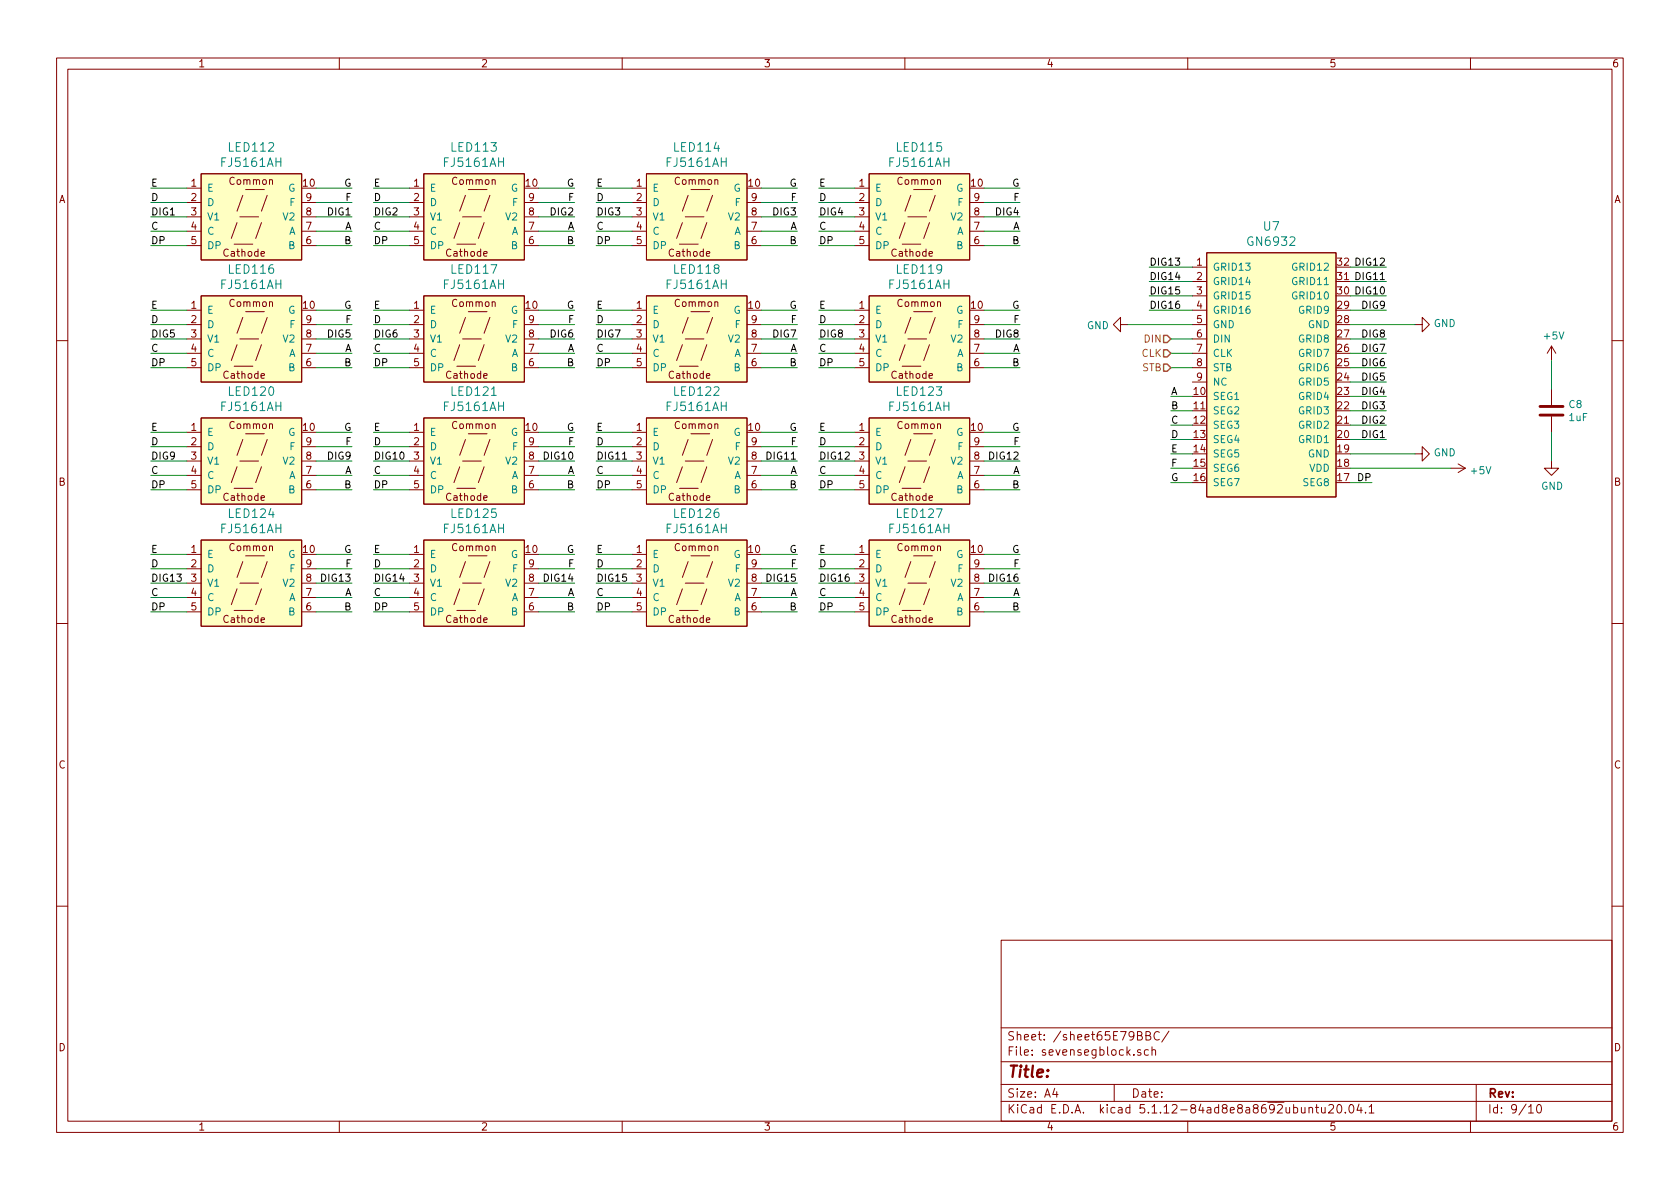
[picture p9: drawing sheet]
<svg xmlns="http://www.w3.org/2000/svg" width="297mm" height="210mm" viewBox="0 0 297 210" stroke-linecap="round" stroke-linejoin="round" font-family="sans-serif">
<g fill="none" stroke="#840000" stroke-width=".18">
<path d="M10 10.3h277v189.9h-277zM12 12.2h273v186.1h-273zM60 10.3v1.9M110 10.3v1.9M160 10.3v1.9M210 10.3v1.9M260 10.3v1.9M33 38.3h2.6M33 33.3h2.6M33 35.8h2.6M35.6 30.7h17.7v15.3h-17.7zM41.9 39.4l-1 2.8"/>
<path d="M42.4 38.3h3.3M42.9 34.5l-1 2.8M43.4 33.5h3.3M46.2 39.4l-1 2.8M47.2 34.5l-1 2.8M53.3 38.3h2.6M53.3 35.8h2.6M72.4 38.3h2.5M72.4 33.3h2.5M72.4 35.8h2.5M74.9 30.7h17.8v15.3h-17.8zM81.3 39.4l-1 2.8"/>
<path d="M81.8 38.3h3.3M82.3 34.5l-1 2.8M82.8 33.5h3.3M85.6 39.4l-1 2.8M86.6 34.5l-1 2.8M92.7 38.3h2.5M92.7 35.8h2.5M111.8 38.3h2.5M111.8 33.3h2.5M111.8 35.8h2.5M114.3 30.7h17.8v15.3h-17.8zM120.6 39.4l-1 2.8"/>
<path d="M121.2 38.3h3.3M121.7 34.5l-1.1 2.8M122.2 33.5h3.3M125 39.4l-1 2.8M126 34.5l-1 2.8M132.1 38.3h2.5M132.1 35.8h2.5M151.1 38.3h2.6M151.1 33.3h2.6M151.1 35.8h2.6M153.7 30.7h17.7v15.3h-17.7zM160 39.4l-1 2.8"/>
<path d="M160.5 38.3h3.3M161 34.5l-1 2.8M161.5 33.5h3.3M164.3 39.4l-1 2.8M165.4 34.5l-1.1 2.8M171.4 38.3h2.6M171.4 35.8h2.6M33 40.9h2.6M33 43.4h2.6M33 54.9h2.6M33 57.4h2.6M33 59.9h2.6"/>
<path d="M35.6 52.3h17.7v15.3h-17.7zM41.4 43.2h3.3M42.4 59.9h3.3M42.9 56.1l-1 2.8M43.4 55.1h3.3M47.2 56.1l-1 2.8M53.3 40.9h2.6M53.3 43.4h2.6M53.3 57.4h2.6M53.3 59.9h2.6M72.4 40.9h2.5M72.4 43.4h2.5"/>
<path d="M72.4 54.9h2.5M72.4 57.4h2.5M72.4 59.9h2.5M74.9 52.3h17.8v15.3h-17.8zM80.8 43.2h3.3M81.8 59.9h3.3M82.3 56.1l-1 2.8M82.8 55.1h3.3M86.6 56.1l-1 2.8M92.7 40.9h2.5M92.7 43.4h2.5M92.7 57.4h2.5"/>
<path d="M92.7 59.9h2.5M111.8 40.9h2.5M111.8 43.4h2.5M111.8 54.9h2.5M111.8 57.4h2.5M111.8 59.9h2.5M114.3 52.3h17.8v15.3h-17.8zM120.1 43.2h3.3M121.2 59.9h3.3M121.7 56.1l-1.1 2.8M122.2 55.1h3.3M126 56.1l-1 2.8"/>
<path d="M132.1 40.9h2.5M132.1 43.4h2.5M132.1 57.4h2.5M132.1 59.9h2.5M151.1 40.9h2.6M151.1 43.4h2.6M151.1 54.9h2.6M151.1 57.4h2.6M151.1 59.9h2.6M153.7 52.3h17.7v15.3h-17.7zM159.5 43.2h3.3M160.5 59.9h3.3"/>
<path d="M161 56.1l-1 2.8M161.5 55.1h3.3M165.4 56.1l-1.1 2.8M171.4 40.9h2.6M171.4 43.4h2.6M171.4 57.4h2.6M171.4 59.9h2.6M198.1 57.4v-1.3l-1.3 1.3 1.3 1.3v-1.3h1.3M210.8 47.2h2.6M210.8 49.8h2.6M210.8 52.3h2.6M210.8 54.9h2.6"/>
<path d="M210.8 57.4h2.6M210.8 59.9h2.6M213.4 44.7h22.8v43.2h-22.8zM250.2 57.4h1.3v-1.3l1.2 1.3-1.2 1.3v-1.3M10 60.2h2M33 62.5h2.6M33 65h2.6M33 76.4h2.6M33 79h2.6M35.6 73.9h17.7v15.2h-17.7zM41.4 64.8h3.3M41.9 61l-1 2.7"/>
<path d="M42.9 77.7l-1 2.8M43.4 76.7h3.3M46.2 61l-1 2.7M47.2 77.7l-1 2.8M53.3 62.5h2.6M53.3 65h2.6M53.3 79h2.6M72.4 62.5h2.5M72.4 65h2.5M72.4 76.4h2.5M72.4 79h2.5M74.9 73.9h17.8v15.2h-17.8z"/>
<path d="M80.8 64.8h3.3M81.3 61l-1 2.7M82.3 77.7l-1 2.8M82.8 76.7h3.3M85.6 61l-1 2.7M86.6 77.7l-1 2.8M92.7 62.5h2.5M92.7 65h2.5M92.7 79h2.5M111.8 62.5h2.5M111.8 65h2.5M111.8 76.4h2.5"/>
<path d="M111.8 79h2.5M114.3 73.9h17.8v15.2h-17.8zM120.1 64.8h3.3M120.6 61l-1 2.7M121.7 77.7l-1.1 2.8M122.2 76.7h3.3M125 61l-1 2.7M126 77.7l-1 2.8M132.1 62.5h2.5M132.1 65h2.5M132.1 79h2.5M151.1 62.5h2.6"/>
<path d="M151.1 65h2.6M151.1 76.4h2.6M151.1 79h2.6M153.7 73.9h17.7v15.2h-17.7zM159.5 64.8h3.3M160 61l-1 2.7M161 77.7l-1 2.8M161.5 76.7h3.3M164.3 61l-1 2.7M165.4 77.7l-1.1 2.8M171.4 62.5h2.6M171.4 65h2.6"/>
<path d="M171.4 79h2.6M210.8 62.5h2.6M210.8 65h2.6M210.8 67.6h2.6M274.3 61.2v2.5M274.3 68.8v2.8M274.3 73.7v2.7M274.3 61.2l-.7 1.3M274.3 61.2l.8 1.3M285 60.2h2M33 98h2.6M33 81.5h2.6"/>
<path d="M33 84.1h2.6M33 86.6h2.6M35.6 95.5h17.7v15.2h-17.7zM41.4 86.4h3.3M41.9 82.5l-1 2.8M42.4 81.5h3.3M42.9 99.3l-1 2.8M43.4 98.3h3.3M46.2 82.5l-1 2.8M47.2 99.3l-1 2.8M53.3 81.5h2.6M53.3 84.1h2.6"/>
<path d="M53.3 86.6h2.6M72.4 98h2.5M72.4 81.5h2.5M72.4 84.1h2.5M72.4 86.6h2.5M74.9 95.5h17.8v15.2h-17.8zM80.8 86.4h3.3M81.3 82.5l-1 2.8M81.8 81.5h3.3M82.3 99.3l-1 2.8M82.8 98.3h3.3M85.6 82.5l-1 2.8"/>
<path d="M86.6 99.3l-1 2.8M92.7 81.5h2.5M92.7 84.1h2.5M92.7 86.6h2.5M111.8 98h2.5M111.8 81.5h2.5M111.8 84.1h2.5M111.8 86.6h2.5M114.3 95.5h17.8v15.2h-17.8zM120.1 86.4h3.3M120.6 82.5l-1 2.8M121.2 81.5h3.3"/>
<path d="M121.7 99.3l-1.1 2.8M122.2 98.3h3.3M125 82.5l-1 2.8M126 99.3l-1 2.8M132.1 81.5h2.5M132.1 84.1h2.5M132.1 86.6h2.5M151.1 98h2.6M151.1 81.5h2.6M151.1 84.1h2.6M151.1 86.6h2.6M153.7 95.5h17.7v15.2h-17.7z"/>
<path d="M159.5 86.4h3.3M160 82.5l-1 2.8M160.5 81.5h3.3M161 99.3l-1 2.8M161.5 98.3h3.3M164.3 82.5l-1 2.8M165.4 99.3l-1.1 2.8M171.4 81.5h2.6M171.4 84.1h2.6M171.4 86.6h2.6M250.2 80.3h1.3v-1.3l1.2 1.3-1.2 1.2v-1.2M256.5 82.8h2.6"/>
<path d="M257.8 82l1.3 .8M259.1 82.8l-1.3 .8M274.3 81.5v1.3h1.3l-1.3 1.3-1.3-1.3h1.3M10 110.3h2M33 103.1h2.6M33 100.6h2.6M33 105.7h2.6M33 108.2h2.6M41.4 107.9h3.3M41.9 104.1l-1 2.8M42.4 103.1h3.3M46.2 104.1l-1 2.8"/>
<path d="M53.3 103.1h2.6M53.3 100.6h2.6M53.3 105.7h2.6M53.3 108.2h2.6M72.4 103.1h2.5M72.4 100.6h2.5M72.4 105.7h2.5M72.4 108.2h2.5M80.8 107.9h3.3M81.3 104.1l-1 2.8M81.8 103.1h3.3M85.6 104.1l-1 2.8"/>
<path d="M92.7 103.1h2.5M92.7 100.6h2.5M92.7 105.7h2.5M92.7 108.2h2.5M111.8 103.1h2.5M111.8 100.6h2.5M111.8 105.7h2.5M111.8 108.2h2.5M120.1 107.9h3.3M120.6 104.1l-1 2.8M121.2 103.1h3.3M125 104.1l-1 2.8"/>
<path d="M132.1 103.1h2.5M132.1 100.6h2.5M132.1 105.7h2.5M132.1 108.2h2.5M151.1 103.1h2.6M151.1 100.6h2.6M151.1 105.7h2.6M151.1 108.2h2.6M159.5 107.9h3.3M160 104.1l-1 2.8M160.5 103.1h3.3M164.3 104.1l-1 2.8"/>
<path d="M171.4 103.1h2.6M171.4 100.6h2.6M171.4 105.7h2.6M171.4 108.2h2.6M285 110.3h2M10 160.2h2M177 166.3h108v32h-108zM285 160.2h2M60 198.3v1.9M110 198.3v1.9M160 198.3v1.9M177 194.8h108"/>
<path d="M177 191.8h108M177 187.8h108M177 181.8h108M186.5 192.5l-.4 1h1M186.8 193v1M197 191.8v3M201.1 183.1h.5l.2-.1 .1-.3-.3-.3h-.5v1.5h.6l.3-.3a.41 .41 0 0 0-.4-.5M201.7 185.7l-.4-.1-.2 .2 .1 .2 .5 .2v.3h-.6M202.6 183.1h.5l.2-.1 .1-.3-.3-.3h-.5v1.5h.6l.3-.3a.41 .41 0 0 0-.4-.5M203 185.7l-.4-.1-.3 .3 .2 .6h.5M203.7 185.7l.2-.1 .4 .1v.9M203.7 185.1v1.5"/>
<path d="M205 182.6a.7 .7 0 0 0-.9 .2 .7 .7 0 0 0 .1 .9 .55 .55 0 0 0 .8 .1M206.7 182.3l-1.3 2M210 198.3v1.9M231.4 196l.2-.2 .4 .1 .1 .9M231.4 195.8v1M232.6 195.8h.5M232.8 195.3v1.3l.3 .2M233.7 195.8v.8a.37 .37 0 0 0 .6 .1M234.3 195.8v1M234.9 195.5l.3-.2h.3l.2 .2 .1 .3-.1 .2-.8 .8h.9M236.5 195.5l.2-.2a.8 .8 0 0 1 .6 .8 .8 .8 0 0 1-.6 .7l-.2-.1-.1-.4zM237.9 196.7v.1"/>
<path d="M238.7 195.5l.2-.2a.8 .8 0 0 1 .5 .8 .8 .8 0 0 1-.5 .7l-.2-.1-.2-.4zM240.3 195.2l-.4 1.1h1M240.6 195.8v1M241.4 196.7v.1M242.1 195.8l.4-.5v1.5M242.1 196.8h.8M260 198.3v1.9M261 191.8v6.5M270.3 195.8l.4-.5v1.5M270.3 196.8h.8M271.8 195.5l.4-.2a.94 .94 0 0 1 0 1.5 .79 .79 0 0 1-.4-1.3z"/>
</g>
<g fill="#ffffc2" stroke="#ffffc2" stroke-width=".18">
<path d="M35.6 30.7h17.7v15.3h-17.7z"/>
<path d="M213.4 44.7h22.8v43.2h-22.8z"/>
<path d="M153.7 95.5h17.7v15.2h-17.7z"/>
<path d="M114.3 95.5h17.8v15.2h-17.8z"/>
<path d="M74.9 95.5h17.8v15.2h-17.8z"/>
<path d="M35.6 95.5h17.7v15.2h-17.7z"/>
<path d="M35.6 52.3h17.7v15.3h-17.7z"/>
<path d="M114.3 30.7h17.8v15.3h-17.8z"/>
<path d="M153.7 30.7h17.7v15.3h-17.7z"/>
<path d="M74.9 30.7h17.8v15.3h-17.8z"/>
<path d="M74.9 52.3h17.8v15.3h-17.8z"/>
<path d="M114.3 52.3h17.8v15.3h-17.8z"/>
<path d="M153.7 73.9h17.7v15.2h-17.7z"/>
<path d="M153.7 52.3h17.7v15.3h-17.7z"/>
<path d="M35.6 73.9h17.7v15.2h-17.7z"/>
<path d="M74.9 73.9h17.8v15.2h-17.8z"/>
<path d="M114.3 73.9h17.8v15.2h-17.8z"/>
</g>
<path d="M272.3 73.4h4.1M272.3 71.9h4.1" fill="none" stroke="#840000" stroke-width=".51"/>
<g fill="none" stroke="#008400" stroke-width=".18">
<path d="M26.7 38.3h6.3M26.7 33.3h6.3M26.7 35.8h6.3M55.9 38.3h6.3M55.9 33.3h6.3M55.9 35.8h6.3M66 38.3h6.4M66 33.3h6.4M66 35.8h6.4M95.2 38.3h6.4M95.2 33.3h6.4M95.2 35.8h6.4"/>
<path d="M105.4 38.3h6.4M105.4 33.3h6.4M105.4 35.8h6.4M134.6 38.3h6.4M134.6 33.3h6.4M134.6 35.8h6.4M144.8 38.3h6.3M144.8 33.3h6.3M144.8 35.8h6.3M174 38.3h6.3M174 33.3h6.3M174 35.8h6.3"/>
<path d="M26.7 59.9h6.3M26.7 54.9h6.3M26.7 57.4h6.3M26.7 43.4h6.3M26.7 40.9h6.3M55.9 59.9h6.3M55.9 54.9h6.3M55.9 57.4h6.3M55.9 43.4h6.3M55.9 40.9h6.3M66 59.9h6.4M66 54.9h6.4"/>
<path d="M66 57.4h6.4M66 43.4h6.4M66 40.9h6.4M95.2 59.9h6.4M95.2 54.9h6.4M95.2 57.4h6.4M95.2 43.4h6.4M95.2 40.9h6.4M105.4 59.9h6.4M105.4 54.9h6.4M105.4 57.4h6.4M105.4 43.4h6.4"/>
<path d="M105.4 40.9h6.4M134.6 59.9h6.4M134.6 54.9h6.4M134.6 57.4h6.4M134.6 43.4h6.4M134.6 40.9h6.4M144.8 59.9h6.3M144.8 54.9h6.3M144.8 57.4h6.3M144.8 43.4h6.3M144.8 40.9h6.3M174 59.9h6.3"/>
<path d="M174 54.9h6.3M174 57.4h6.3M174 43.4h6.3M174 40.9h6.3M199.4 57.4h11.4M203.2 54.9h7.6M203.2 52.3h7.6M203.2 49.8h7.6M203.2 47.2h7.6M207 59.9h3.8M238.8 59.9h6.3M238.8 54.9h6.3"/>
<path d="M238.8 57.4h11.4M238.8 52.3h6.3M238.8 49.8h6.3M238.8 47.2h6.3M26.7 79h6.3M26.7 65h6.3M26.7 62.5h6.3M26.7 76.4h6.3M55.9 79h6.3M55.9 65h6.3M55.9 62.5h6.3M55.9 76.4h6.3"/>
<path d="M66 79h6.4M66 65h6.4M66 62.5h6.4M66 76.4h6.4M95.2 79h6.4M95.2 65h6.4M95.2 62.5h6.4M95.2 76.4h6.4M105.4 79h6.4M105.4 65h6.4M105.4 62.5h6.4M105.4 76.4h6.4"/>
<path d="M134.6 79h6.4M134.6 65h6.4M134.6 62.5h6.4M134.6 76.4h6.4M144.8 79h6.3M144.8 65h6.3M144.8 62.5h6.3M144.8 76.4h6.3M174 79h6.3M174 65h6.3M174 62.5h6.3M174 76.4h6.3"/>
<path d="M207 65h3.8M207 62.5h3.8M207 77.7h3.8M207 70.1h3.8M207 72.6h3.8M207 75.2h3.8M238.8 65h6.3M238.8 62.5h6.3M238.8 77.7h6.3M238.8 70.1h6.3M238.8 72.6h6.3M238.8 75.2h6.3"/>
<path d="M238.8 67.6h6.3M274.3 63.7v5.1M274.3 76.4v5.1M26.7 86.6h6.3M26.7 84.1h6.3M26.7 98h6.3M26.7 81.5h6.3M55.9 86.6h6.3M55.9 84.1h6.3M55.9 98h6.3M55.9 81.5h6.3M66 86.6h6.4"/>
<path d="M66 84.1h6.4M66 98h6.4M66 81.5h6.4M95.2 86.6h6.4M95.2 84.1h6.4M95.2 98h6.4M95.2 81.5h6.4M105.4 86.6h6.4M105.4 84.1h6.4M105.4 98h6.4M105.4 81.5h6.4M134.6 86.6h6.4"/>
<path d="M134.6 84.1h6.4M134.6 98h6.4M134.6 81.5h6.4M144.8 86.6h6.3M144.8 84.1h6.3M144.8 98h6.3M144.8 81.5h6.3M174 86.6h6.3M174 84.1h6.3M174 98h6.3M174 81.5h6.3M207 82.8h3.8"/>
<path d="M207 85.3h3.8M207 80.3h3.8M238.8 82.8h17.7M238.8 85.3h3.8M238.8 80.3h11.4M26.7 103.1h6.3M26.7 100.6h6.3M26.7 108.2h6.3M26.7 105.7h6.3M55.9 103.1h6.3M55.9 100.6h6.3M55.9 108.2h6.3"/>
<path d="M55.9 105.7h6.3M66 103.1h6.4M66 100.6h6.4M66 108.2h6.4M66 105.7h6.4M95.2 103.1h6.4M95.2 100.6h6.4M95.2 108.2h6.4M95.2 105.7h6.4M105.4 103.1h6.4M105.4 100.6h6.4M105.4 108.2h6.4"/>
<path d="M105.4 105.7h6.4M134.6 103.1h6.4M134.6 100.6h6.4M134.6 108.2h6.4M134.6 105.7h6.4M144.8 103.1h6.3M144.8 100.6h6.3M144.8 108.2h6.3M144.8 105.7h6.3M174 103.1h6.3M174 100.6h6.3M174 108.2h6.3"/>
<path d="M174 105.7h6.3"/>
</g>
<path d="M205.7 59.3h.7l.6 .6-.6 .7h-.7zM205.7 61.8h.7l.6 .7-.6 .6h-.7zM205.7 64.4h.7l.6 .6-.6 .7h-.7z" fill="none" stroke="#848400" stroke-width=".25"/>
<path d="M110.1 81.2h.7" fill="none" stroke="#000" stroke-width=".18"/>
<text font-size="2.8" fill="#840000" x="178" y="190.5">Title:</text>
<g font-size="2.1" fill="#008484">
<text x="39.3" y="29.5">FJ5161AH</text>
<text x="40.6" y="26.8">LED112</text>
<text x="78.7" y="29.5">FJ5161AH</text>
<text x="79.9" y="26.8">LED113</text>
<text x="118.1" y="29.5">FJ5161AH</text>
<text x="119.3" y="26.8">LED114</text>
<text x="157.4" y="29.5">FJ5161AH</text>
<text x="158.7" y="26.8">LED115</text>
<text x="223.4" y="40.8">U7</text>
<text x="220.9" y="43.5">GN6932</text>
<text x="39.3" y="51.1">FJ5161AH</text>
<text x="40.6" y="48.4">LED116</text>
<text x="78.7" y="51.1">FJ5161AH</text>
<text x="79.9" y="48.4">LED117</text>
<text x="118.1" y="51.1">FJ5161AH</text>
<text x="119.3" y="48.4">LED118</text>
<text x="157.4" y="51.1">FJ5161AH</text>
<text x="158.7" y="48.4">LED119</text>
<text x="40.6" y="70">LED120</text>
<text x="79.9" y="70">LED121</text>
<text x="119.3" y="70">LED122</text>
<text x="158.7" y="70">LED123</text>
<text x="39.3" y="72.7">FJ5161AH</text>
<text x="78.7" y="72.7">FJ5161AH</text>
<text x="118.1" y="72.7">FJ5161AH</text>
<text x="157.4" y="72.7">FJ5161AH</text>
<text x="39.3" y="94.3">FJ5161AH</text>
<text x="40.6" y="91.6">LED124</text>
<text x="78.7" y="94.3">FJ5161AH</text>
<text x="79.9" y="91.6">LED125</text>
<text x="118.1" y="94.3">FJ5161AH</text>
<text x="119.3" y="91.6">LED126</text>
<text x="157.4" y="94.3">FJ5161AH</text>
<text x="158.7" y="91.6">LED127</text>
</g>
<g font-size="2.1" fill="#840000">
<text x="178" y="184">Sheet: /sheet65E79BBC/</text>
<text x="178" y="186.7">File: sevensegblock.sch</text>
<text x="178" y="196.9">KiCad E.D.A. kicad 5.1.12-84ad8e8a8692ubuntu20.04.1</text>
<text x="178" y="194.1">Size: A4</text>
<text x="200" y="194.1">Date:</text>
<text x="263" y="194.1">Rev:</text>
<text x="263" y="196.9">Id: 9/10</text>
</g>
<g font-size="1.8" fill="#840000">
<text x="35" y="11.9">1</text>
<text x="85" y="11.9">2</text>
<text x="135" y="11.9">3</text>
<text x="185" y="11.9">4</text>
<text x="235" y="11.9">5</text>
<text x="285" y="11.9">6</text>
<text x="10.4" y="35.9">A</text>
<text x="33.8" y="33">1</text>
<text x="33.8" y="35.6">2</text>
<text x="40.6" y="32.7">Common</text>
<text x="53.6" y="33">10</text>
<text x="54.1" y="35.6">9</text>
<text x="73.2" y="33">1</text>
<text x="73.2" y="35.6">2</text>
<text x="80" y="32.7">Common</text>
<text x="93" y="33">10</text>
<text x="93.5" y="35.6">9</text>
<text x="112.5" y="33">1</text>
<text x="112.5" y="35.6">2</text>
<text x="119.4" y="32.7">Common</text>
<text x="132.4" y="33">10</text>
<text x="132.9" y="35.6">9</text>
<text x="151.9" y="33">1</text>
<text x="151.9" y="35.6">2</text>
<text x="158.7" y="32.7">Common</text>
<text x="171.8" y="33">10</text>
<text x="172.2" y="35.6">9</text>
<text x="285.4" y="35.9">A</text>
<text x="33.8" y="38.1">3</text>
<text x="33.8" y="40.6">4</text>
<text x="54.1" y="40.6">7</text>
<text x="54.1" y="38.1">8</text>
<text x="73.2" y="38.1">3</text>
<text x="73.2" y="40.6">4</text>
<text x="93.5" y="40.6">7</text>
<text x="93.5" y="38.1">8</text>
<text x="112.5" y="38.1">3</text>
<text x="112.5" y="40.6">4</text>
<text x="132.9" y="40.6">7</text>
<text x="132.9" y="38.1">8</text>
<text x="151.9" y="38.1">3</text>
<text x="151.9" y="40.6">4</text>
<text x="172.2" y="40.6">7</text>
<text x="172.2" y="38.1">8</text>
<text x="33.8" y="43.2">5</text>
<text x="39.6" y="45.4">Cathode</text>
<text x="54.1" y="43.2">6</text>
<text x="73.2" y="43.2">5</text>
<text x="79" y="45.4">Cathode</text>
<text x="93.5" y="43.2">6</text>
<text x="112.5" y="43.2">5</text>
<text x="118.4" y="45.4">Cathode</text>
<text x="132.9" y="43.2">6</text>
<text x="151.9" y="43.2">5</text>
<text x="157.8" y="45.4">Cathode</text>
<text x="172.2" y="43.2">6</text>
<text x="211.6" y="47">1</text>
<text x="236.5" y="47">32</text>
<text x="211.6" y="49.5">2</text>
<text x="211.6" y="52.1">3</text>
<text x="236.5" y="52.1">30</text>
<text x="236.5" y="49.5">31</text>
<text x="33.8" y="54.6">1</text>
<text x="33.8" y="57.1">2</text>
<text x="33.8" y="59.7">3</text>
<text x="40.6" y="54.3">Common</text>
<text x="53.6" y="54.6">10</text>
<text x="54.1" y="59.7">8</text>
<text x="54.1" y="57.1">9</text>
<text x="73.2" y="54.6">1</text>
<text x="73.2" y="57.1">2</text>
<text x="73.2" y="59.7">3</text>
<text x="80" y="54.3">Common</text>
<text x="93" y="54.6">10</text>
<text x="93.5" y="59.7">8</text>
<text x="93.5" y="57.1">9</text>
<text x="112.5" y="54.6">1</text>
<text x="112.5" y="57.1">2</text>
<text x="112.5" y="59.7">3</text>
<text x="119.4" y="54.3">Common</text>
<text x="132.4" y="54.6">10</text>
<text x="132.9" y="59.7">8</text>
<text x="132.9" y="57.1">9</text>
<text x="151.9" y="54.6">1</text>
<text x="151.9" y="57.1">2</text>
<text x="151.9" y="59.7">3</text>
<text x="158.7" y="54.3">Common</text>
<text x="171.8" y="54.6">10</text>
<text x="172.2" y="59.7">8</text>
<text x="172.2" y="57.1">9</text>
<text x="211.6" y="54.6">4</text>
<text x="211.6" y="57.1">5</text>
<text x="211.6" y="59.7">6</text>
<text x="236.5" y="59.7">27</text>
<text x="236.5" y="57.1">28</text>
<text x="236.5" y="54.6">29</text>
<text x="33.8" y="62.2">4</text>
<text x="33.8" y="64.8">5</text>
<text x="54.1" y="64.8">6</text>
<text x="54.1" y="62.2">7</text>
<text x="73.2" y="62.2">4</text>
<text x="73.2" y="64.8">5</text>
<text x="93.5" y="64.8">6</text>
<text x="93.5" y="62.2">7</text>
<text x="112.5" y="62.2">4</text>
<text x="112.5" y="64.8">5</text>
<text x="132.9" y="64.8">6</text>
<text x="132.9" y="62.2">7</text>
<text x="151.9" y="62.2">4</text>
<text x="151.9" y="64.8">5</text>
<text x="172.2" y="64.8">6</text>
<text x="172.2" y="62.2">7</text>
<text x="211.6" y="62.2">7</text>
<text x="211.6" y="64.8">8</text>
<text x="236.5" y="64.8">25</text>
<text x="236.5" y="62.2">26</text>
<text x="39.6" y="67">Cathode</text>
<text x="79" y="67">Cathode</text>
<text x="118.4" y="67">Cathode</text>
<text x="157.8" y="67">Cathode</text>
<text x="211.1" y="69.8">10</text>
<text x="211.6" y="67.3">9</text>
<text x="236.5" y="69.8">23</text>
<text x="236.5" y="67.3">24</text>
<text x="33.8" y="76.2">1</text>
<text x="40.6" y="75.9">Common</text>
<text x="53.6" y="76.2">10</text>
<text x="73.2" y="76.2">1</text>
<text x="80" y="75.9">Common</text>
<text x="93" y="76.2">10</text>
<text x="112.5" y="76.2">1</text>
<text x="119.4" y="75.9">Common</text>
<text x="132.4" y="76.2">10</text>
<text x="151.9" y="76.2">1</text>
<text x="158.7" y="75.9">Common</text>
<text x="171.8" y="76.2">10</text>
<text x="211.1" y="72.4">11</text>
<text x="211.1" y="74.9">12</text>
<text x="211.1" y="77.5">13</text>
<text x="236.5" y="77.5">20</text>
<text x="236.5" y="74.9">21</text>
<text x="236.5" y="72.4">22</text>
<text x="33.8" y="78.7">2</text>
<text x="33.8" y="81.3">3</text>
<text x="33.8" y="83.8">4</text>
<text x="54.1" y="83.8">7</text>
<text x="54.1" y="81.3">8</text>
<text x="54.1" y="78.7">9</text>
<text x="73.2" y="78.7">2</text>
<text x="73.2" y="81.3">3</text>
<text x="73.2" y="83.8">4</text>
<text x="93.5" y="83.8">7</text>
<text x="93.5" y="81.3">8</text>
<text x="93.5" y="78.7">9</text>
<text x="112.5" y="78.7">2</text>
<text x="112.5" y="81.3">3</text>
<text x="112.5" y="83.8">4</text>
<text x="132.9" y="83.8">7</text>
<text x="132.9" y="81.3">8</text>
<text x="132.9" y="78.7">9</text>
<text x="151.9" y="78.7">2</text>
<text x="151.9" y="81.3">3</text>
<text x="151.9" y="83.8">4</text>
<text x="172.2" y="83.8">7</text>
<text x="172.2" y="81.3">8</text>
<text x="172.2" y="78.7">9</text>
<text x="211.1" y="80">14</text>
<text x="211.1" y="82.5">15</text>
<text x="236.5" y="82.5">18</text>
<text x="236.5" y="80">19</text>
<text x="10.4" y="85.9">B</text>
<text x="33.8" y="86.4">5</text>
<text x="39.6" y="88.6">Cathode</text>
<text x="54.1" y="86.4">6</text>
<text x="73.2" y="86.4">5</text>
<text x="79" y="88.6">Cathode</text>
<text x="93.5" y="86.4">6</text>
<text x="112.5" y="86.4">5</text>
<text x="118.4" y="88.6">Cathode</text>
<text x="132.9" y="86.4">6</text>
<text x="151.9" y="86.4">5</text>
<text x="157.8" y="88.6">Cathode</text>
<text x="172.2" y="86.4">6</text>
<text x="211.1" y="85.1">16</text>
<text x="236.5" y="85.1">17</text>
<text x="285.4" y="85.9">B</text>
<text x="33.8" y="97.8">1</text>
<text x="33.8" y="100.3">2</text>
<text x="40.6" y="97.5">Common</text>
<text x="53.6" y="97.8">10</text>
<text x="54.1" y="100.3">9</text>
<text x="73.2" y="97.8">1</text>
<text x="73.2" y="100.3">2</text>
<text x="80" y="97.5">Common</text>
<text x="93" y="97.8">10</text>
<text x="93.5" y="100.3">9</text>
<text x="112.5" y="97.8">1</text>
<text x="112.5" y="100.3">2</text>
<text x="119.4" y="97.5">Common</text>
<text x="132.4" y="97.8">10</text>
<text x="132.9" y="100.3">9</text>
<text x="151.9" y="97.8">1</text>
<text x="151.9" y="100.3">2</text>
<text x="158.7" y="97.5">Common</text>
<text x="171.8" y="97.8">10</text>
<text x="172.2" y="100.3">9</text>
<text x="33.8" y="102.9">3</text>
<text x="33.8" y="105.4">4</text>
<text x="33.8" y="107.9">5</text>
<text x="54.1" y="107.9">6</text>
<text x="54.1" y="105.4">7</text>
<text x="54.1" y="102.9">8</text>
<text x="73.2" y="102.9">3</text>
<text x="73.2" y="105.4">4</text>
<text x="73.2" y="107.9">5</text>
<text x="93.5" y="107.9">6</text>
<text x="93.5" y="105.4">7</text>
<text x="93.5" y="102.9">8</text>
<text x="112.5" y="102.9">3</text>
<text x="112.5" y="105.4">4</text>
<text x="112.5" y="107.9">5</text>
<text x="132.9" y="107.9">6</text>
<text x="132.9" y="105.4">7</text>
<text x="132.9" y="102.9">8</text>
<text x="151.9" y="102.9">3</text>
<text x="151.9" y="105.4">4</text>
<text x="151.9" y="107.9">5</text>
<text x="172.2" y="107.9">6</text>
<text x="172.2" y="105.4">7</text>
<text x="172.2" y="102.9">8</text>
<text x="39.6" y="110.2">Cathode</text>
<text x="79" y="110.2">Cathode</text>
<text x="118.4" y="110.2">Cathode</text>
<text x="157.8" y="110.2">Cathode</text>
<text x="10.4" y="135.9">C</text>
<text x="285.4" y="135.9">C</text>
<text x="10.4" y="185.9">D</text>
<text x="285.4" y="185.9">D</text>
<text x="35" y="199.9">1</text>
<text x="85" y="199.9">2</text>
<text x="135" y="199.9">3</text>
<text x="185" y="199.9">4</text>
<text x="235" y="199.9">5</text>
<text x="285" y="199.9">6</text>
</g>
<g font-size="1.8">
<text x="26.7" y="35.6">D</text>
<text x="26.7" y="33">E</text>
<text x="60.9" y="33">G</text>
<text x="61.1" y="35.6">F</text>
<text x="66" y="35.6">D</text>
<text x="66" y="33">E</text>
<text x="100.2" y="33">G</text>
<text x="100.5" y="35.6">F</text>
<text x="105.4" y="35.6">D</text>
<text x="105.4" y="33">E</text>
<text x="139.6" y="33">G</text>
<text x="139.9" y="35.6">F</text>
<text x="144.8" y="35.6">D</text>
<text x="144.8" y="33">E</text>
<text x="179" y="33">G</text>
<text x="179.2" y="35.6">F</text>
<text x="26.7" y="38.1">DIG1</text>
<text x="26.7" y="40.6">C</text>
<text x="58.1" y="38.1">DIG1</text>
<text x="61" y="40.6">A</text>
<text x="66" y="40.6">C</text>
<text x="66" y="38.1">DIG2</text>
<text x="97.5" y="38.1">DIG2</text>
<text x="100.3" y="40.6">A</text>
<text x="105.4" y="40.6">C</text>
<text x="105.4" y="38.1">DIG3</text>
<text x="136.8" y="38.1">DIG3</text>
<text x="139.7" y="40.6">A</text>
<text x="144.8" y="40.6">C</text>
<text x="144.8" y="38.1">DIG4</text>
<text x="176.2" y="38.1">DIG4</text>
<text x="179.1" y="40.6">A</text>
<text x="26.7" y="43.2">DP</text>
<text x="61" y="43.2">B</text>
<text x="66" y="43.2">DP</text>
<text x="100.3" y="43.2">B</text>
<text x="105.4" y="43.2">DP</text>
<text x="139.7" y="43.2">B</text>
<text x="144.8" y="43.2">DP</text>
<text x="179.1" y="43.2">B</text>
<text x="203.2" y="47">DIG13</text>
<text x="240" y="47">DIG12</text>
<text x="203.2" y="52.1">DIG15</text>
<text x="203.2" y="49.5">DIG14</text>
<text x="240" y="52.1">DIG10</text>
<text x="240" y="49.5">DIG11</text>
<text x="26.7" y="59.7">DIG5</text>
<text x="26.7" y="57.1">D</text>
<text x="26.7" y="54.6">E</text>
<text x="58.1" y="59.7">DIG5</text>
<text x="60.9" y="54.6">G</text>
<text x="61.1" y="57.1">F</text>
<text x="66" y="59.7">DIG6</text>
<text x="66" y="57.1">D</text>
<text x="66" y="54.6">E</text>
<text x="97.5" y="59.7">DIG6</text>
<text x="100.2" y="54.6">G</text>
<text x="100.5" y="57.1">F</text>
<text x="105.4" y="54.6">E</text>
<text x="105.4" y="57.1">D</text>
<text x="105.4" y="59.7">DIG7</text>
<text x="136.8" y="59.7">DIG7</text>
<text x="139.6" y="54.6">G</text>
<text x="139.9" y="57.1">F</text>
<text x="144.8" y="59.7">DIG8</text>
<text x="144.8" y="57.1">D</text>
<text x="144.8" y="54.6">E</text>
<text x="176.2" y="59.7">DIG8</text>
<text x="179" y="54.6">G</text>
<text x="179.2" y="57.1">F</text>
<text x="203.2" y="54.6">DIG16</text>
<text x="241" y="54.6">DIG9</text>
<text x="241" y="59.7">DIG8</text>
<text x="26.7" y="62.2">C</text>
<text x="26.7" y="64.8">DP</text>
<text x="61" y="64.8">B</text>
<text x="61" y="62.2">A</text>
<text x="66" y="64.8">DP</text>
<text x="66" y="62.2">C</text>
<text x="100.3" y="62.2">A</text>
<text x="100.3" y="64.8">B</text>
<text x="105.4" y="64.8">DP</text>
<text x="105.4" y="62.2">C</text>
<text x="139.7" y="64.8">B</text>
<text x="139.7" y="62.2">A</text>
<text x="144.8" y="62.2">C</text>
<text x="144.8" y="64.8">DP</text>
<text x="179.1" y="62.2">A</text>
<text x="179.1" y="64.8">B</text>
<text x="241" y="62.2">DIG7</text>
<text x="241" y="64.8">DIG6</text>
<text x="207" y="69.8">A</text>
<text x="241" y="67.3">DIG5</text>
<text x="241" y="69.8">DIG4</text>
<text x="26.7" y="76.2">E</text>
<text x="60.9" y="76.2">G</text>
<text x="66" y="76.2">E</text>
<text x="100.2" y="76.2">G</text>
<text x="105.4" y="76.2">E</text>
<text x="139.6" y="76.2">G</text>
<text x="144.8" y="76.2">E</text>
<text x="179" y="76.2">G</text>
<text x="207" y="77.5">D</text>
<text x="207" y="74.9">C</text>
<text x="207" y="72.4">B</text>
<text x="241" y="72.4">DIG3</text>
<text x="241" y="77.5">DIG1</text>
<text x="241" y="74.9">DIG2</text>
<text x="26.7" y="81.3">DIG9</text>
<text x="26.7" y="78.7">D</text>
<text x="26.7" y="83.8">C</text>
<text x="58.1" y="81.3">DIG9</text>
<text x="61" y="83.8">A</text>
<text x="61.1" y="78.7">F</text>
<text x="66" y="83.8">C</text>
<text x="66" y="81.3">DIG10</text>
<text x="66" y="78.7">D</text>
<text x="96.5" y="81.3">DIG10</text>
<text x="100.3" y="83.8">A</text>
<text x="100.5" y="78.7">F</text>
<text x="105.4" y="78.7">D</text>
<text x="105.4" y="81.3">DIG11</text>
<text x="105.4" y="83.8">C</text>
<text x="135.9" y="81.3">DIG11</text>
<text x="139.7" y="83.8">A</text>
<text x="139.9" y="78.7">F</text>
<text x="144.8" y="83.8">C</text>
<text x="144.8" y="81.3">DIG12</text>
<text x="144.8" y="78.7">D</text>
<text x="175.2" y="81.3">DIG12</text>
<text x="179.1" y="83.8">A</text>
<text x="179.2" y="78.7">F</text>
<text x="207" y="80">E</text>
<text x="207" y="82.5">F</text>
<text x="26.7" y="86.4">DP</text>
<text x="61" y="86.4">B</text>
<text x="66" y="86.4">DP</text>
<text x="100.3" y="86.4">B</text>
<text x="105.4" y="86.4">DP</text>
<text x="139.7" y="86.4">B</text>
<text x="144.8" y="86.4">DP</text>
<text x="179.1" y="86.4">B</text>
<text x="207" y="85.1">G</text>
<text x="240.1" y="85.1">DP</text>
<text x="26.7" y="100.3">D</text>
<text x="26.7" y="97.8">E</text>
<text x="60.9" y="97.8">G</text>
<text x="61.1" y="100.3">F</text>
<text x="66" y="100.3">D</text>
<text x="66" y="97.8">E</text>
<text x="100.2" y="97.8">G</text>
<text x="100.5" y="100.3">F</text>
<text x="105.4" y="97.8">E</text>
<text x="105.4" y="100.3">D</text>
<text x="139.6" y="97.8">G</text>
<text x="139.9" y="100.3">F</text>
<text x="144.8" y="100.3">D</text>
<text x="144.8" y="97.8">E</text>
<text x="179" y="97.8">G</text>
<text x="179.2" y="100.3">F</text>
<text x="26.7" y="107.9">DP</text>
<text x="26.7" y="105.4">C</text>
<text x="26.7" y="102.9">DIG13</text>
<text x="57.1" y="102.9">DIG13</text>
<text x="61" y="105.4">A</text>
<text x="61" y="107.9">B</text>
<text x="66" y="107.9">DP</text>
<text x="66" y="105.4">C</text>
<text x="66" y="102.9">DIG14</text>
<text x="96.5" y="102.9">DIG14</text>
<text x="100.3" y="105.4">A</text>
<text x="100.3" y="107.9">B</text>
<text x="105.4" y="102.9">DIG15</text>
<text x="105.4" y="105.4">C</text>
<text x="105.4" y="107.9">DP</text>
<text x="135.9" y="102.9">DIG15</text>
<text x="139.7" y="107.9">B</text>
<text x="139.7" y="105.4">A</text>
<text x="144.8" y="102.9">DIG16</text>
<text x="144.8" y="107.9">DP</text>
<text x="144.8" y="105.4">C</text>
<text x="175.2" y="102.9">DIG16</text>
<text x="179.1" y="107.9">B</text>
<text x="179.1" y="105.4">A</text>
</g>
<g font-size="1.8" fill="#008484">
<text x="36.6" y="33.9">E</text>
<text x="51" y="33.9">G</text>
<text x="75.9" y="33.9">E</text>
<text x="90.3" y="33.9">G</text>
<text x="115.3" y="33.9">E</text>
<text x="129.7" y="33.9">G</text>
<text x="154.7" y="33.9">E</text>
<text x="169.1" y="33.9">G</text>
<text x="36.6" y="36.4">D</text>
<text x="36.6" y="39">V1</text>
<text x="36.6" y="41.5">C</text>
<text x="50.2" y="39">V2</text>
<text x="51.1" y="41.5">A</text>
<text x="51.2" y="36.4">F</text>
<text x="75.9" y="36.4">D</text>
<text x="75.9" y="39">V1</text>
<text x="75.9" y="41.5">C</text>
<text x="89.5" y="39">V2</text>
<text x="90.4" y="41.5">A</text>
<text x="90.6" y="36.4">F</text>
<text x="115.3" y="36.4">D</text>
<text x="115.3" y="39">V1</text>
<text x="115.3" y="41.5">C</text>
<text x="128.9" y="39">V2</text>
<text x="129.8" y="41.5">A</text>
<text x="130" y="36.4">F</text>
<text x="154.7" y="36.4">D</text>
<text x="154.7" y="39">V1</text>
<text x="154.7" y="41.5">C</text>
<text x="168.3" y="39">V2</text>
<text x="169.2" y="41.5">A</text>
<text x="169.3" y="36.4">F</text>
<text x="36.6" y="44.1">DP</text>
<text x="51.1" y="44.1">B</text>
<text x="75.9" y="44.1">DP</text>
<text x="90.4" y="44.1">B</text>
<text x="115.3" y="44.1">DP</text>
<text x="129.8" y="44.1">B</text>
<text x="154.7" y="44.1">DP</text>
<text x="169.2" y="44.1">B</text>
<text x="214.4" y="47.9">GRID13</text>
<text x="228.8" y="47.9">GRID12</text>
<text x="214.4" y="50.4">GRID14</text>
<text x="214.4" y="53">GRID15</text>
<text x="228.8" y="53">GRID10</text>
<text x="228.8" y="50.4">GRID11</text>
<text x="36.6" y="55.5">E</text>
<text x="36.6" y="58">D</text>
<text x="51" y="55.5">G</text>
<text x="51.2" y="58">F</text>
<text x="75.9" y="55.5">E</text>
<text x="75.9" y="58">D</text>
<text x="90.3" y="55.5">G</text>
<text x="90.6" y="58">F</text>
<text x="115.3" y="55.5">E</text>
<text x="115.3" y="58">D</text>
<text x="129.7" y="55.5">G</text>
<text x="130" y="58">F</text>
<text x="154.7" y="55.5">E</text>
<text x="154.7" y="58">D</text>
<text x="169.1" y="55.5">G</text>
<text x="169.3" y="58">F</text>
<text x="192.2" y="58.2">GND</text>
<text x="214.4" y="55.5">GRID16</text>
<text x="214.4" y="58">GND</text>
<text x="229.8" y="55.5">GRID9</text>
<text x="231.3" y="58">GND</text>
<text x="253.5" y="57.8">GND</text>
<text x="36.6" y="60.6">V1</text>
<text x="36.6" y="63.1">C</text>
<text x="36.6" y="65.7">DP</text>
<text x="50.2" y="60.6">V2</text>
<text x="51.1" y="65.7">B</text>
<text x="51.1" y="63.1">A</text>
<text x="75.9" y="60.6">V1</text>
<text x="75.9" y="63.1">C</text>
<text x="75.9" y="65.7">DP</text>
<text x="89.5" y="60.6">V2</text>
<text x="90.4" y="65.7">B</text>
<text x="90.4" y="63.1">A</text>
<text x="115.3" y="60.6">V1</text>
<text x="115.3" y="63.1">C</text>
<text x="115.3" y="65.7">DP</text>
<text x="128.9" y="60.6">V2</text>
<text x="129.8" y="65.7">B</text>
<text x="129.8" y="63.1">A</text>
<text x="154.7" y="60.6">V1</text>
<text x="154.7" y="63.1">C</text>
<text x="154.7" y="65.7">DP</text>
<text x="168.3" y="60.6">V2</text>
<text x="169.2" y="65.7">B</text>
<text x="169.2" y="63.1">A</text>
<text x="214.4" y="60.6">DIN</text>
<text x="214.4" y="63.1">CLK</text>
<text x="214.4" y="65.7">STB</text>
<text x="229.8" y="65.7">GRID6</text>
<text x="229.8" y="63.1">GRID7</text>
<text x="229.8" y="60.6">GRID8</text>
<text x="273.1" y="60">+5V</text>
<text x="214.4" y="70.7">SEG1</text>
<text x="214.4" y="68.2">NC</text>
<text x="229.8" y="70.7">GRID4</text>
<text x="229.8" y="68.2">GRID5</text>
<text x="36.6" y="77.1">E</text>
<text x="51" y="77.1">G</text>
<text x="75.9" y="77.1">E</text>
<text x="90.3" y="77.1">G</text>
<text x="115.3" y="77.1">E</text>
<text x="129.7" y="77.1">G</text>
<text x="154.7" y="77.1">E</text>
<text x="169.1" y="77.1">G</text>
<text x="214.4" y="73.3">SEG2</text>
<text x="214.4" y="75.8">SEG3</text>
<text x="229.8" y="75.8">GRID2</text>
<text x="229.8" y="73.3">GRID3</text>
<text x="277.4" y="72.2">C8</text>
<text x="277.5" y="74.5">1uF</text>
<text x="36.6" y="79.6">D</text>
<text x="36.6" y="82.2">V1</text>
<text x="50.2" y="82.2">V2</text>
<text x="51.2" y="79.6">F</text>
<text x="75.9" y="79.6">D</text>
<text x="75.9" y="82.2">V1</text>
<text x="89.5" y="82.2">V2</text>
<text x="90.6" y="79.6">F</text>
<text x="115.3" y="79.6">D</text>
<text x="115.3" y="82.2">V1</text>
<text x="128.9" y="82.2">V2</text>
<text x="130" y="79.6">F</text>
<text x="154.7" y="79.6">D</text>
<text x="154.7" y="82.2">V1</text>
<text x="168.3" y="82.2">V2</text>
<text x="169.3" y="79.6">F</text>
<text x="214.4" y="78.4">SEG4</text>
<text x="214.4" y="80.9">SEG5</text>
<text x="214.4" y="83.4">SEG6</text>
<text x="229.8" y="78.4">GRID1</text>
<text x="231.3" y="80.9">GND</text>
<text x="231.5" y="83.4">VDD</text>
<text x="253.5" y="80.7">GND</text>
<text x="260.2" y="83.9">+5V</text>
<text x="36.6" y="84.7">C</text>
<text x="36.6" y="87.2">DP</text>
<text x="51.1" y="87.2">B</text>
<text x="51.1" y="84.7">A</text>
<text x="75.9" y="84.7">C</text>
<text x="75.9" y="87.2">DP</text>
<text x="90.4" y="87.2">B</text>
<text x="90.4" y="84.7">A</text>
<text x="115.3" y="84.7">C</text>
<text x="115.3" y="87.2">DP</text>
<text x="129.8" y="87.2">B</text>
<text x="129.8" y="84.7">A</text>
<text x="154.7" y="84.7">C</text>
<text x="154.7" y="87.2">DP</text>
<text x="169.2" y="87.2">B</text>
<text x="169.2" y="84.7">A</text>
<text x="214.4" y="86">SEG7</text>
<text x="230.5" y="86">SEG8</text>
<text x="272.5" y="86.6">GND</text>
<text x="36.6" y="98.7">E</text>
<text x="36.6" y="101.2">D</text>
<text x="51" y="98.7">G</text>
<text x="51.2" y="101.2">F</text>
<text x="75.9" y="98.7">E</text>
<text x="75.9" y="101.2">D</text>
<text x="90.3" y="98.7">G</text>
<text x="90.6" y="101.2">F</text>
<text x="115.3" y="98.7">E</text>
<text x="115.3" y="101.2">D</text>
<text x="129.7" y="98.7">G</text>
<text x="130" y="101.2">F</text>
<text x="154.7" y="98.7">E</text>
<text x="154.7" y="101.2">D</text>
<text x="169.1" y="98.7">G</text>
<text x="169.3" y="101.2">F</text>
<text x="36.6" y="103.8">V1</text>
<text x="36.6" y="106.3">C</text>
<text x="50.2" y="103.8">V2</text>
<text x="51.1" y="106.3">A</text>
<text x="75.9" y="103.8">V1</text>
<text x="75.9" y="106.3">C</text>
<text x="89.5" y="103.8">V2</text>
<text x="90.4" y="106.3">A</text>
<text x="115.3" y="103.8">V1</text>
<text x="115.3" y="106.3">C</text>
<text x="128.9" y="103.8">V2</text>
<text x="129.8" y="106.3">A</text>
<text x="154.7" y="103.8">V1</text>
<text x="154.7" y="106.3">C</text>
<text x="168.3" y="103.8">V2</text>
<text x="169.2" y="106.3">A</text>
<text x="36.6" y="108.8">DP</text>
<text x="51.1" y="108.8">B</text>
<text x="75.9" y="108.8">DP</text>
<text x="90.4" y="108.8">B</text>
<text x="115.3" y="108.8">DP</text>
<text x="129.8" y="108.8">B</text>
<text x="154.7" y="108.8">DP</text>
<text x="169.2" y="108.8">B</text>
</g>
<g font-size="1.8" fill="#848400">
<text x="201.9" y="63.1">CLK</text>
<text x="202" y="65.7">STB</text>
<text x="202.4" y="60.6">DIN</text>
</g>
</svg>
